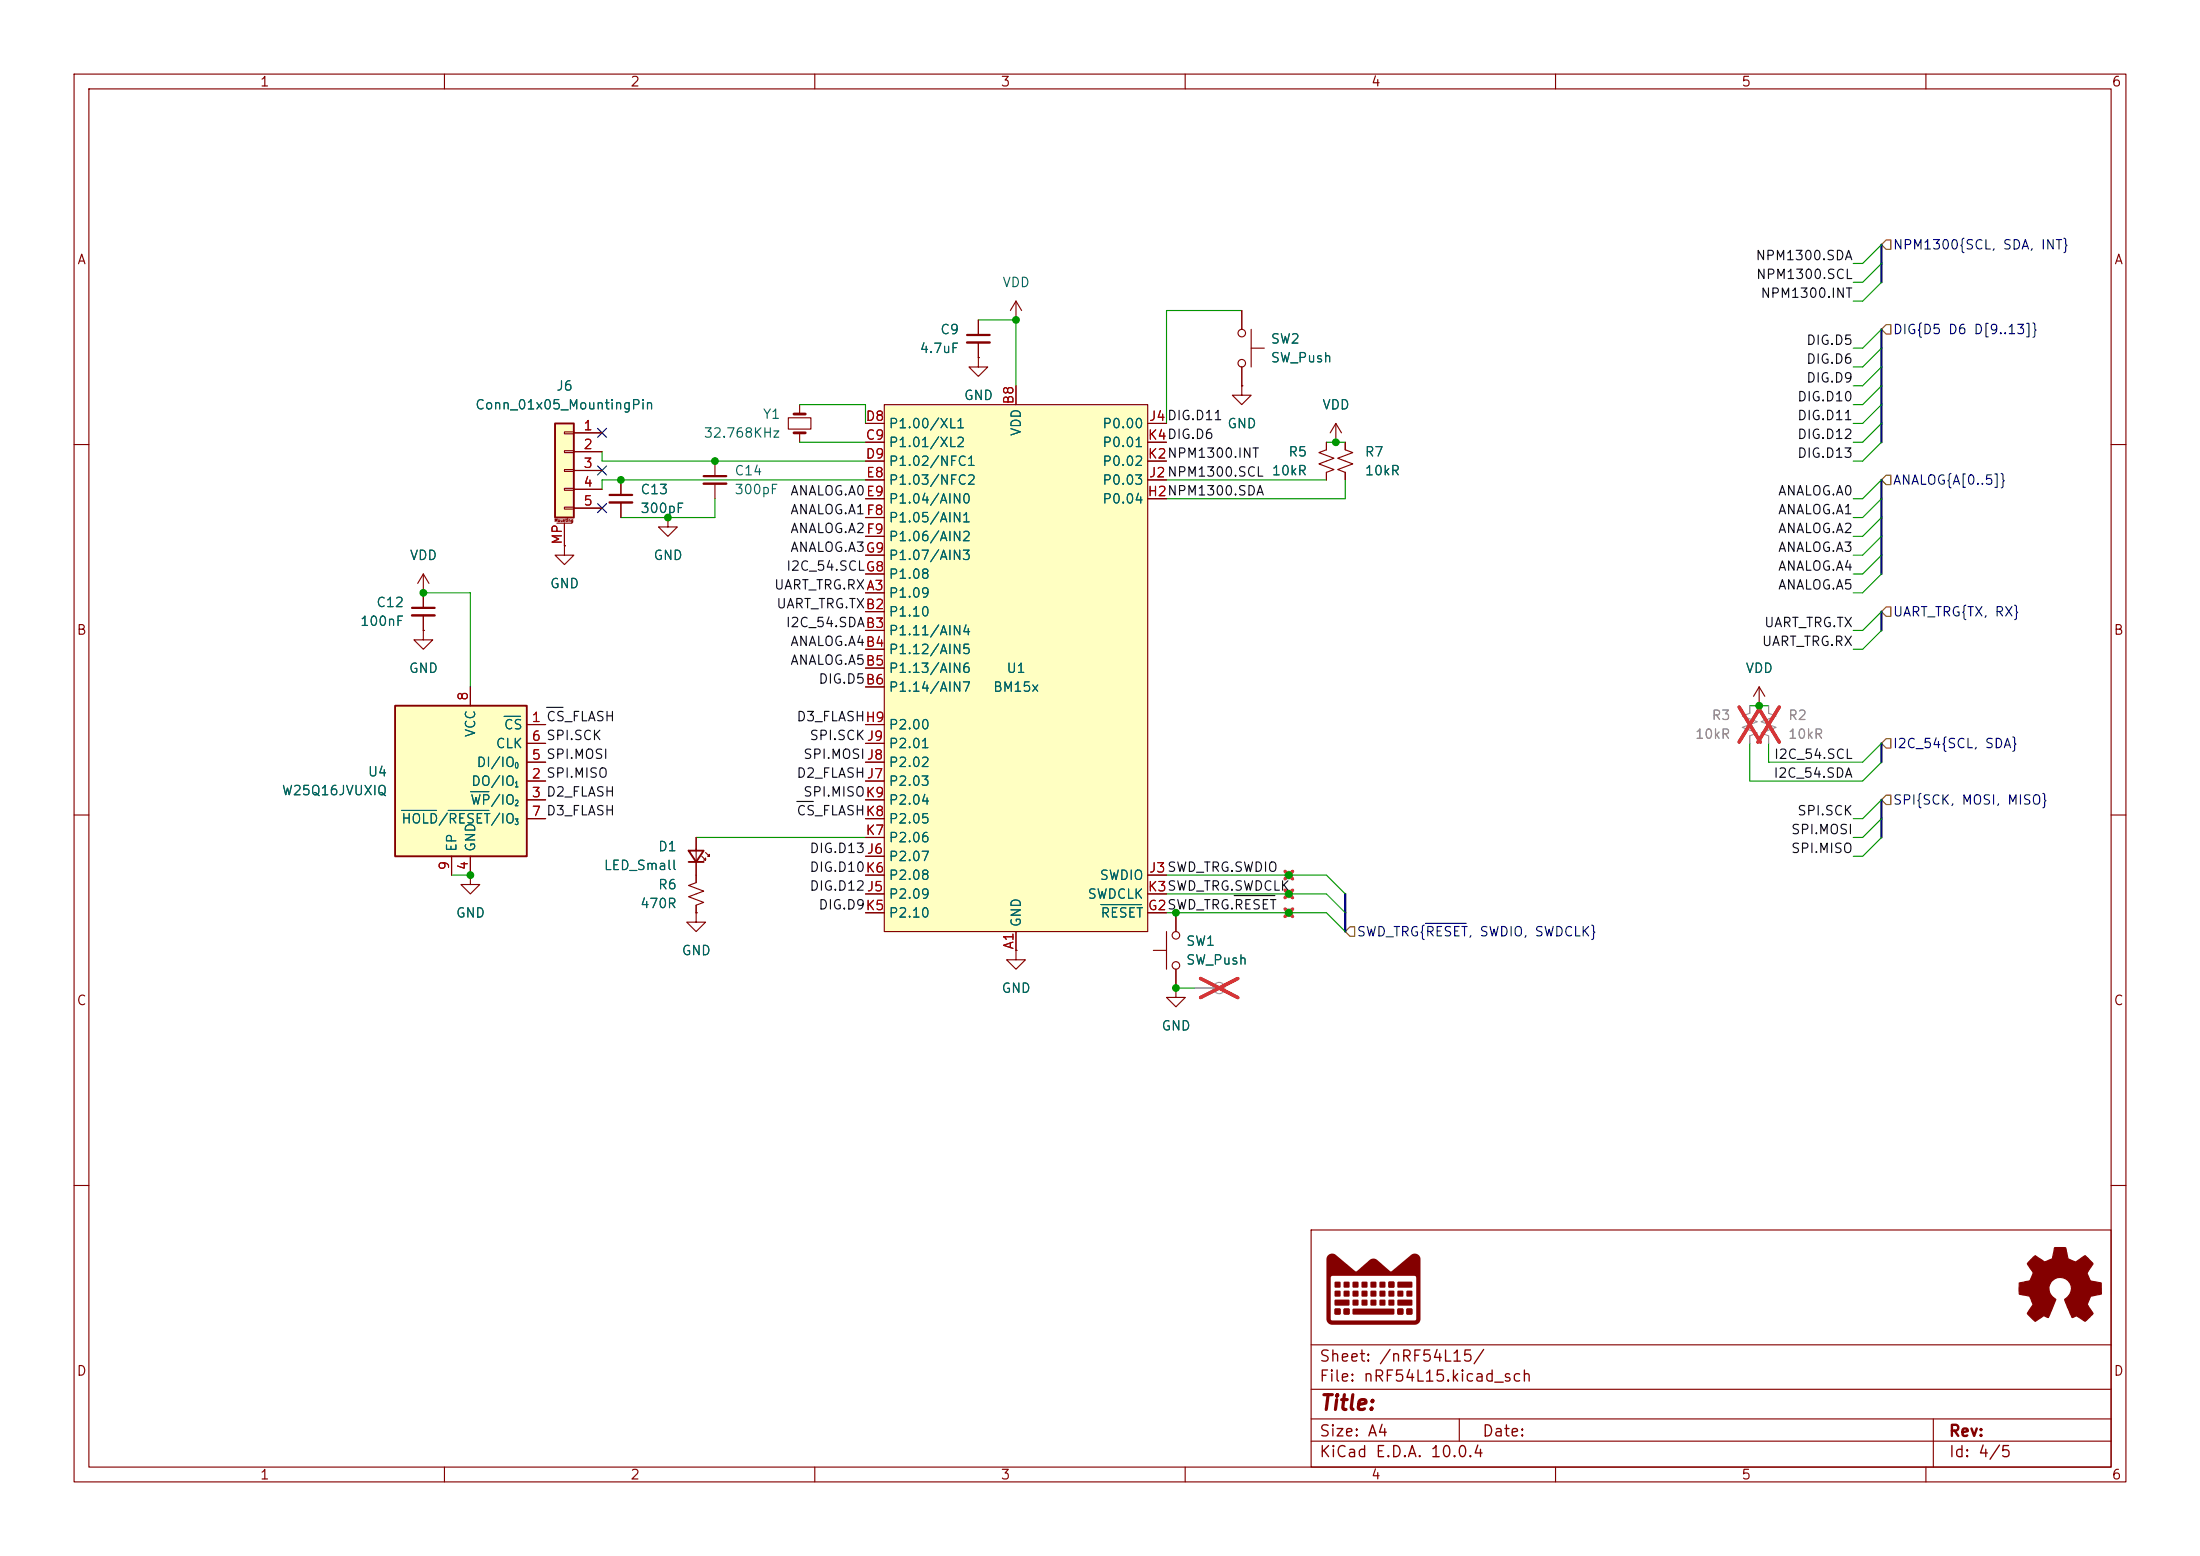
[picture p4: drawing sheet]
<svg xmlns="http://www.w3.org/2000/svg" width="297mm" height="210mm" viewBox="0 0 297 210" stroke-linecap="round" stroke-linejoin="round" font-family="sans-serif">
<g fill="none" stroke="#840000" stroke-width=".15">
<path d="M10 10h277v190h-277zM12 12h273v186h-273zM60 10v2M110 10v2M160 10v2M210 10v2M260 10v2M167.6 52.1v1.2h1.3l-1.3 1.3-1.2-1.3h1.2M167.6 52.1h.1M167.6 41.9v2.6M167.6 49.5v2.6M168.9 47h1.8"/>
<path d="M168.9 44.5v5M180.3 59.7h.1M180.3 57.2l-.7 1.2M180.3 57.2l.8 1.2M180.3 57.2v2.5M181.6 59.7v1l1 .4-2 .7 2 .8-2 .8 1 .4v1M10 60h2M285 60h2M57.1 80v2M57.1 83.1v2M10 110h2M285 110h2"/>
<path d="M94 123.2v1.3h-1.3l1.3 1.2 1.2-1.2h-1.2M94 123.2h.1M137.2 128.3v1.2h1.2l-1.2 1.3-1.3-1.3h1.3M137.2 128.3h.1M155.7 128.3h1.8M157.5 125.7v5.1M158.7 133.4v1.2h1.3l-1.3 1.3-1.2-1.3h1.2M158.7 133.4h.1M158.7 123.2v2.5M158.7 130.8v2.6M10 160h2M177 166h108v32h-108z"/>
<path d="M285 160h2M60 198v2M110 198v2M160 198v2M177 194.5h108M177 191.5h108M177 187.5h108M177 181.5h108M197 191.5v3M210 198v2M260 198v2M261 191.5v6.5"/>
<circle cx="167.6" cy="45" r=".51"/>
<circle cx="167.6" cy="49" r=".51"/>
<circle cx="158.8" cy="126.2" r=".51"/>
<circle cx="158.8" cy="130.3" r=".51"/>
</g>
<g fill="none" stroke="#9c9b98" stroke-width=".15">
<path d="M236.2 95.3v1l-1 .3 2 .8-2 .8 2 .7-1 .4v1M174 118.1h.1M161.3 133.4h2.5M174 123.2h.1M174 120.7h.1"/>
<circle cx="174" cy="118.1" r=".51"/>
<circle cx="164.6" cy="133.3" r=".76"/>
<circle cx="174" cy="120.7" r=".51"/>
<circle cx="174" cy="123.2" r=".51"/>
</g>
<path d="M234.8 95.4l2.9 4.8M237.7 95.4l-2.9 4.8M173.5 117.6l1 1M174.5 117.6l-1 1M162.1 132.1l5 2.5M167.1 132.1l-5 2.5M173.5 122.7l1 1M173.5 120.1l1 1.1M174.5 122.7l-1 1M174.5 120.1l-1 1.1" fill="none" stroke="#e12e31" stroke-width=".46"/>
<path d="M55.6 82h3.1" fill="none" stroke="#840000" stroke-width=".3"/>
<path d="M55.6 83.1h3.1" fill="none" stroke="#840000" stroke-width=".33"/>
<path d="M74.9 57.2h2.6v12.7h-2.6z" fill="#ffffc2"/>
<path d="M74.9 57.2h2.6v12.7h-2.6zM93 114.8h2l-1 1.5zM93 116.3h2" fill="none" stroke="#840000" stroke-width=".25"/>
<g fill="none" stroke="#840000" stroke-width=".15">
<path d="M76.2 58.3h1.3v.2h-1.3zM77.5 58.4h3.8M106.4 56.4h3.1v1.5h-3.1zM107.9 54.6v1.3M107.9 58.4v1.3M179.1 59.7v1l-1 .4 2 .7-2 .8 2 .8-1 .4v1M57.1 77.5l.8 1.2M57.1 77.5l-.7 1.2M57.1 77.5v2.5M75.2 70.6h2M76.2 60.8h1.3v.3h-1.3zM76.2 63.4h1.3v.2h-1.3z"/>
<path d="M76.2 65.9h1.3v.3h-1.3zM76.2 68.5h1.3v.2h-1.3zM76.2 73.7v1.2h1.3l-1.3 1.3-1.3-1.3h1.3M76.2 73.7h.1M76.2 70.6v3.1M77.5 61h3.8M77.5 63.5h3.8M77.5 66h3.8M77.5 68.6h3.8M83.8 64.8v2M83.8 67.8v2.1M90.2 69.9v1.2h1.2l-1.2 1.3-1.3-1.3h1.3"/>
<path d="M90.2 69.9h.1M57.1 80h.1M57.1 85.1v1.3h1.3l-1.3 1.2-1.2-1.2h1.2M57.1 85.1h.1M94 113v6.1l-1 .4 2 .8-2 .7 2 .8-1 .4v1M94.7 115.6l.5 .5v-.3v.3h-.2M95.2 115.1l.6 .5v-.3v.3h-.3"/>
</g>
<path d="M82.3 66.8h3" fill="none" stroke="#840000" stroke-width=".3"/>
<path d="M82.3 67.8h3" fill="none" stroke="#840000" stroke-width=".33"/>
<path d="M274.2 170l.6-.5 1.1 .8 .4-.1 .8-.3 .3-1.5h1.3h.2l.3 1.5 1 .4 1.3-.8 1 1-.7 1.4 .4 1 1.5 .3v1.5l-1.4 .2-.1 .2-.4 1 .8 1.2-.1 .1-1 .9-1.2-.7-.6 .2-1-2.4a1.54 1.54 0 0 0 .4-2.7 1.54 1.54 0 0 0-2.5 1.1 1.97 1.97 0 0 0 .9 1.6l-1 2.4-.6-.2-1.2 .7-1-1 .8-1.2-.5-1.1-1.4-.4v-1.4l1.2-.3a.83 .83 0 0 0 .5-.7l.2-.4-.8-1.3z" fill="#840000" stroke="#840000" stroke-width=".15"/>
<path d="M107.2 58.4h1.5M107.2 55.9h1.5" fill="none" stroke="#840000" stroke-width=".38"/>
<path d="M119.4 54.6h35.5v71.1h-35.5z" fill="#ffffc2"/>
<g fill="none" stroke="#840000" stroke-width=".15">
<path d="M116.8 59.7h2.6M116.8 57.2h2.6M119.4 54.6h35.5v71.1h-35.5zM137.2 52.1v2.5M154.9 59.7h2.6M154.9 57.2h2.6M116.8 62.2h2.6M116.8 64.8h2.6M116.8 67.3h2.6M116.8 69.9h2.6M116.8 72.4h2.6M116.8 77.5h2.6"/>
<path d="M116.8 74.9h2.6M154.9 62.2h2.6M154.9 64.8h2.6M154.9 67.3h2.6M116.8 80h2.6M116.8 82.6h2.6M116.8 85.1h2.6M116.8 87.6h2.6M116.8 90.2h2.6M116.8 92.7h2.6M116.8 97.8h2.6M237.5 95.3h.1"/>
<path d="M237.5 92.7l-.8 1.3M237.5 92.7l.8 1.3M237.5 92.7v2.6M63.5 118.1v1.3h-1.3l1.3 1.3 1.3-1.3h-1.3M63.5 118.1h.1M116.8 118.1h2.6M116.8 115.6h2.6M116.8 105.4h2.6M116.8 102.9h2.6M116.8 100.3h2.6M116.8 113h2.6M116.8 110.5h2.6"/>
<path d="M116.8 108h2.6M154.9 118.1h2.6M116.8 123.2h2.6M116.8 120.7h2.6M137.2 125.7v2.6M154.9 123.2h2.6M154.9 120.7h2.6"/>
</g>
<path d="M148.6 122.1h5.5" fill="none" stroke="#006464" stroke-width=".15"/>
<path d="M53.3 95.3h17.8v20.3h-17.8z" fill="#ffffc2"/>
<path d="M53.3 95.3h17.8v20.3h-17.8z" fill="none" stroke="#840000" stroke-width=".25"/>
<g fill="none" stroke="#840000" stroke-width=".15">
<path d="M132.1 48.3v1.2h1.2l-1.2 1.3-1.3-1.3h1.3M132.1 48.3h.1M132.1 43.2v2M132.1 46.2v2.1M137.2 43.2h.1M137.2 40.6l-.8 1.3M137.2 40.6l.7 1.3M137.2 40.6v2.6M96.5 62.2v2.1M96.5 65.3v2M63.5 92.7v2.6M71.1 97.8h2.6"/>
<path d="M61 115.6v2.5M63.5 115.6v2.5M71.1 105.4h2.6M71.1 108h2.6M71.1 102.9h2.6M71.1 100.3h2.6M71.1 110.5h2.6"/>
</g>
<path d="M68.1 96.7h2.2M54.2 109.4h4.7M60.5 109.4h5.5M63.5 106.8h2.5" fill="none" stroke="#006464" stroke-width=".15"/>
<path d="M130.6 45.2h3M95 64.3h3" fill="none" stroke="#840000" stroke-width=".3"/>
<path d="M130.6 46.2h3M95 65.3h3" fill="none" stroke="#840000" stroke-width=".33"/>
<g fill="#840000">
<path d="M179.3 169.4l.2-.1a.77 .77 0 0 1 .8 .1l2.7 2.2h.2l1.8-1.6 .4-.1 .5 .1 1.9 1.6 2.7-2.2a.78 .78 0 0 1 .8-.1 .78 .78 0 0 1 .5 .7v8.1l-.1 .3-.2 .2-.5 .2h-11.2l-.5-.2-.2-.5v-5.7h.6v5.6l.1 .2h11.2l.2-.2v-5.6l-.3-.2h-11l-.2 .1v.1h-.6v-2.5z"/>
<path d="M180.2 173h.7v.8h-.7z"/>
<path d="M180.2 174.2h.7v.8h-.7z"/>
<path d="M180.2 176.6h.7v.8h-.7z"/>
<path d="M180.2 176.7h.7v.7h-.7z"/>
<path d="M180.2 175.4h1.9l.1 .1v.6l-.1 .1h-1.8l-.1-.1z"/>
<path d="M181.4 173h.8v.8h-.8z"/>
<path d="M181.4 174.2h.8v.8h-.8z"/>
<path d="M181.4 176.6h.8v.8h-.8z"/>
<path d="M181.4 176.7h.8v.7h-.8z"/>
<path d="M182.6 173h.8v.8h-.8z"/>
<path d="M182.6 174.2h.8v.8h-.8z"/>
<path d="M182.6 175.4h.8v.8h-.8z"/>
<path d="M183.8 173h.8v.8h-.8z"/>
<path d="M183.8 174.2h.8v.8h-.8z"/>
<path d="M183.8 175.4h.8v.8h-.8z"/>
<path d="M185 173h.8v.8h-.8z"/>
<path d="M185 174.2h.8v.8h-.8z"/>
<path d="M185 175.4h.8v.8h-.8z"/>
<path d="M186.3 173h.7v.8h-.7z"/>
<path d="M186.3 174.2h.7v.8h-.7z"/>
<path d="M186.3 175.4h.7v.8h-.7z"/>
<path d="M182.6 176.7l5.5-.1 .1 .1v.6l-.1 .1h-5.4l-.1-.1z"/>
<path d="M187.5 173h.7v.7h-.7z"/>
<path d="M187.5 173h.7v.8h-.7z"/>
<path d="M187.5 174.2h.7v.8h-.7z"/>
<path d="M187.5 175.4h.7v.8h-.7z"/>
<path d="M188.7 174.2h.7v.8h-.7z"/>
<path d="M188.7 176.6h.7v.8h-.7z"/>
<path d="M188.7 176.7h.7v.7h-.7z"/>
<path d="M188.7 173h1.9l.1 .1v.6l-.2 .1h-1.8l-.1-.1z"/>
<path d="M189.9 174.2h.7v.8h-.7z"/>
<path d="M188.7 175.4h1.9l.1 .1v.6l-.2 .1h-1.8l-.1-.1z"/>
<path d="M189.9 176.6h.7v.8h-.7z"/>
<path d="M189.9 176.7h.7v.7h-.7z"/>
</g>
<path d="M236.2 95.3v1M236.2 99.3v1M238.8 95.3v1l1 .3-2.1 .8 2.1 .8-2.1 .7 1.1 .4v1M161.3 133.4h2.5" fill="none" stroke="#9c9b98" stroke-width=".15"/>
<path d="M234.8 95.4l2.9 4.8M237.3 95.4l2.9 4.8M237.7 95.4l-2.9 4.8M240.2 95.4l-2.9 4.8M162.1 132.1l5 2.5M167.1 132.1l-5 2.5" fill="none" stroke="#e12e31" stroke-width=".46"/>
<path d="M80.7 57.8l1.2 1.2M81.9 57.8l-1.2 1.2M80.7 62.9l1.2 1.2M80.7 68l1.2 1.2M81.9 62.9l-1.2 1.2M81.9 68l-1.2 1.2M192.5 124.6h5.4" fill="none" stroke="#000084" stroke-width=".15"/>
<path d="M254.6 32.4h.7v1.3h-.7l-.6-.7zM254.6 43.8h.7v1.3h-.7l-.6-.6zM254.6 64.1h.7v1.3h-.7l-.6-.6zM254.6 99.7h.7v1.3h-.7l-.6-.7zM254.6 81.9h.7v1.3h-.7l-.6-.6zM254.6 107.3h.7v1.3h-.7l-.6-.6zM182.2 125.1h.7v1.3h-.7l-.6-.7z" fill="none" stroke="#725600" stroke-width=".15"/>
<path d="M73.8 95.5h2.2M107.6 108.2h2.2M166.6 120.9h5.5" fill="none" stroke="#0f0f0f" stroke-width=".15"/>
<path d="M254 33v5.1M254 44.5v15.2M254 64.8v12.7M254 82.6v2.5M254 100.3v2.6M254 108v5M181.6 120.7v5" fill="none" stroke="#000084" stroke-width=".3"/>
<g fill="none" stroke="#009600" stroke-width=".15">
<path d="M254 33l-2.5 2.6h-1.3M254 35.6l-2.5 2.5h-1.3M254 38.1l-2.5 2.5h-1.3M107.9 54.6h8.9v2.6M107.9 59.7h8.9M132.1 43.2h5.1v8.9M167.6 41.9h-10.1v15.3M179.1 59.7h2.5M254 59.7l-2.5 2.5h-1.3M254 44.5l-2.5 2.5h-1.3M254 54.6l-2.5 2.6h-1.3M254 57.2l-2.5 2.5h-1.3"/>
<path d="M254 52.1l-2.5 2.5h-1.3M254 49.5l-2.5 2.6h-1.3M254 47l-2.5 2.5h-1.3M81.3 61v1.2h35.5M96.5 67.3v2.6h-12.7M116.8 64.8h-35.5v1.2M157.5 64.8h21.6M181.6 64.8v2.5h-24.1M254 77.5l-2.5 2.5h-1.3M254 67.3l-2.5 2.6h-1.3M254 74.9l-2.5 2.6h-1.3M254 72.4l-2.5 2.5h-1.3"/>
<path d="M254 69.9l-2.5 2.5h-1.3M254 64.8l-2.5 2.5h-1.3M57.1 80h6.4v12.7M236.2 95.3h2.6M254 85.1l-2.5 2.5h-1.3M254 82.6l-2.5 2.5h-1.3M61 118.1h2.5M94 113h22.8M157.5 118.1h21.6l2.5 2.6M236.2 100.3v5.1h15.3l2.5-2.5M238.8 100.3v2.6h12.7l2.5-2.6M254 110.5l-2.5 2.5h-1.3"/>
<path d="M254 113l-2.5 2.6h-1.3M254 108l-2.5 2.5h-1.3M157.5 123.2h21.6l2.5 2.5M157.5 120.7h21.6l2.5 2.5M158.7 133.4h2.6"/>
</g>
<g fill="none" stroke="#840000" stroke-width=".15">
<path d="M77.5 58.4h3.8M116.8 59.7h2.6M116.8 57.2h2.6M132.1 48.3h.1M132.1 43.2v2M132.1 46.2v2.1M137.2 52.1v2.5M154.9 59.7h2.6M154.9 57.2h2.6M167.6 52.1h.1M167.6 41.9v2.6M167.6 49.5v2.6"/>
<path d="M179.1 59.7v1M180.3 59.7h.1M181.6 59.7v1M76.2 73.7h.1M76.2 70.6v3.1M77.5 61h3.8M77.5 63.5h3.8M77.5 66h3.8M77.5 68.6h3.8M83.8 64.8v2M83.8 67.8v2.1M90.2 69.9h.1"/>
<path d="M116.8 62.2h2.6M116.8 64.8h2.6M116.8 67.3h2.6M116.8 69.9h2.6M116.8 72.4h2.6M116.8 77.5h2.6M116.8 74.9h2.6M154.9 62.2h2.6M154.9 64.8h2.6M154.9 67.3h2.6M179.1 63.8v1M181.6 63.8v1"/>
<path d="M57.1 85.1h.1M57.1 80h.1M57.1 80v2M57.1 83.1v2M63.5 92.7v2.6M71.1 97.8h2.6M116.8 80h2.6M116.8 82.6h2.6M116.8 85.1h2.6M116.8 87.6h2.6M116.8 90.2h2.6M116.8 92.7h2.6"/>
<path d="M116.8 97.8h2.6M237.5 95.3h.1M61 115.6v2.5M63.5 118.1h.1M63.5 115.6v2.5M71.1 105.4h2.6M71.1 102.9h2.6M71.1 100.3h2.6M71.1 110.5h2.6M71.1 108h2.6M94 113v1.8M94 116.3v2.8"/>
<path d="M116.8 118.1h2.6M116.8 115.6h2.6M116.8 105.4h2.6M116.8 102.9h2.6M116.8 100.3h2.6M116.8 113h2.6M116.8 110.5h2.6M116.8 108h2.6M154.9 118.1h2.6M94 123.2h.1M94 122.2v1M116.8 123.2h2.6"/>
<path d="M116.8 120.7h2.6M137.2 128.3h.1M137.2 125.7v2.6M154.9 123.2h2.6M154.9 120.7h2.6M158.7 133.4h.1M158.7 123.2v2.5M158.7 130.8v2.6"/>
</g>
<path d="M68.1 96.7h2.2M54.2 109.4h4.7M60.5 109.4h5.5M63.5 106.8h2.5M148.6 122.1h5.5" fill="none" stroke="#006464" stroke-width=".15"/>
<g fill="#009600" stroke="#009600" stroke-width=".14">
<circle cx="96.5" cy="62.2" r=".46"/>
<circle cx="137.2" cy="43.2" r=".46"/>
<circle cx="174" cy="123.2" r=".46"/>
<circle cx="174" cy="120.7" r=".46"/>
<circle cx="158.7" cy="123.2" r=".46"/>
<circle cx="158.7" cy="133.4" r=".46"/>
<circle cx="237.5" cy="95.3" r=".46"/>
<circle cx="180.3" cy="59.7" r=".46"/>
<circle cx="174" cy="118.1" r=".46"/>
<circle cx="90.2" cy="69.9" r=".46"/>
<circle cx="83.8" cy="64.8" r=".46"/>
<circle cx="63.5" cy="118.1" r=".46"/>
<circle cx="57.1" cy="80" r=".46"/>
</g>
<text font-size="2" fill="#840000" x="178" y="190.8">Title:</text>
<g font-size="1.5" fill="#840000">
<text x="178" y="184.2">Sheet: /nRF54L15/</text>
<text x="178" y="186.9">File: nRF54L15.kicad_sch</text>
<text x="178" y="197.1">KiCad E.D.A. 10.0.4</text>
<text x="178" y="194.3">Size: A4</text>
<text x="200" y="194.3">Date:</text>
<text x="263" y="194.3">Rev:</text>
<text x="263" y="197.1">Id: 4/5</text>
</g>
<g font-size="1.3" fill="#840000">
<text x="35" y="12">1</text>
<text x="85" y="12">2</text>
<text x="135" y="12">3</text>
<text x="185" y="12">4</text>
<text x="235" y="12">5</text>
<text x="285" y="12">6</text>
<text x="10.3" y="36">A</text>
<text x="285.3" y="36">A</text>
<text x="10.3" y="86">B</text>
<text x="285.3" y="86">B</text>
<text x="10.3" y="136">C</text>
<text x="285.3" y="136">C</text>
<text x="10.3" y="186">D</text>
<text x="285.3" y="186">D</text>
<text x="35" y="200">1</text>
<text x="85" y="200">2</text>
<text x="135" y="200">3</text>
<text x="185" y="200">4</text>
<text x="235" y="200">5</text>
<text x="285" y="200">6</text>
</g>
<g font-size="1.3" fill="#0f0f0f">
<text x="236.9" y="35.4">NPM1300.SDA</text>
<text x="237" y="38">NPM1300.SCL</text>
<text x="237.6" y="40.5">NPM1300.INT</text>
<text x="243.8" y="46.9">DIG.D5</text>
<text x="243.8" y="49.4">DIG.D6</text>
<text x="243.8" y="51.9">DIG.D9</text>
<text x="157.5" y="57">DIG.D11</text>
<text x="242.5" y="59.6">DIG.D12</text>
<text x="242.5" y="57">DIG.D11</text>
<text x="242.5" y="54.5">DIG.D10</text>
<text x="242.5" y="62.1">DIG.D13</text>
<text x="106.6" y="67.2">ANALOG.A0E9</text>
<text x="106.6" y="69.7">ANALOG.A1F8</text>
<text x="239.9" y="67.2">ANALOG.A0</text>
<text x="239.9" y="69.7">ANALOG.A1</text>
<text x="106.1" y="77.3">I2C_54.SCLG8</text>
<text x="106.6" y="72.3">ANALOG.A2F9</text>
<text x="106.6" y="74.8">ANALOG.A3G9</text>
<text x="239.9" y="77.3">ANALOG.A4</text>
<text x="239.9" y="74.8">ANALOG.A3</text>
<text x="239.9" y="72.3">ANALOG.A2</text>
<text x="104.4" y="79.9">UART_TRG.RXA3</text>
<text x="104.7" y="82.4">UART_TRG.TXB2</text>
<text x="239.9" y="79.9">ANALOG.A5</text>
<text x="106" y="85">I2C_54.SDAB3</text>
<text x="106.6" y="87.5">ANALOG.A4B4</text>
<text x="237.8" y="87.5">UART_TRG.RX</text>
<text x="238.1" y="85">UART_TRG.TX</text>
<text x="106.6" y="90">ANALOG.A5B5</text>
<text x="110.4" y="92.6">DIG.D5B6</text>
<text x="107.4" y="97.7">D3_FLASHH9</text>
<text x="109.2" y="100.2">SPI.SCKJ9</text>
<text x="107.4" y="105.3">D2_FLASHJ7</text>
<text x="108.4" y="107.8">SPI.MISOK9</text>
<text x="108.4" y="102.7">SPI.MOSIJ8</text>
<text x="239.3" y="105.3">I2C_54.SDA</text>
<text x="239.4" y="102.7">I2C_54.SCL</text>
<text x="107.4" y="110.4">CS_FLASHK8</text>
<text x="241.7" y="112.9">SPI.MOSI</text>
<text x="242.5" y="110.4">SPI.SCK</text>
<text x="109.2" y="115.4">DIG.D13J6</text>
<text x="109.2" y="118">DIG.D10K6</text>
<text x="241.7" y="115.4">SPI.MISO</text>
<text x="109.2" y="120.5">DIG.D12J5</text>
<text x="110.4" y="123.1">DIG.D9K5</text>
</g>
<g font-size="1.3" fill="#000084">
<text x="255.5" y="34">NPM1300{SCL, SDA, INT}</text>
<text x="255.5" y="45.4">DIG{D5 D6 D[9..13]}</text>
<text x="255.5" y="65.7">ANALOG{A[0..5]}</text>
<text x="255.5" y="83.5">UART_TRG{TX, RX}</text>
<text x="255.5" y="101.3">I2C_54{SCL, SDA}</text>
<text x="255.5" y="108.9">SPI{SCK, MOSI, MISO}</text>
<text x="183.1" y="126.7">SWD_TRG{RESET, SWDIO, SWDCLK}</text>
</g>
<g font-size="1.3" fill="#006464">
<text x="135.2" y="39.1">VDD</text>
<text x="124.1" y="48">4.7uF</text>
<text x="126.8" y="45.4">C9</text>
<text x="171.5" y="46.7">SW2</text>
<text x="75" y="53">J6</text>
<text x="171.5" y="49.2">SW_Push</text>
<text x="64.1" y="55.6">Conn_01x05_MountingPin</text>
<text x="94.9" y="59.4">32.768KHz</text>
<text x="102.9" y="56.9">Y1</text>
<text x="119.9" y="58.1">P1.00/XL1</text>
<text x="130" y="54.3">GND</text>
<text x="138.1" y="58.9" transform="rotate(-90 138.1 58.9)">VDD</text>
<text x="148.7" y="58.1">P0.00</text>
<text x="165.6" y="58.1">GND</text>
<text x="178.4" y="55.6">VDD</text>
<text x="99.1" y="64.5">C14</text>
<text x="119.9" y="60.7">P1.01/XL2</text>
<text x="119.9" y="63.2">P1.02/NFC1</text>
<text x="119.9" y="65.7">P1.03/NFC2</text>
<text x="148.7" y="65.7">P0.03</text>
<text x="148.7" y="63.2">P0.02</text>
<text x="148.7" y="60.7">P0.01</text>
<text x="171.6" y="64.5">10kR</text>
<text x="173.8" y="61.9">R5</text>
<text x="184.2" y="61.9">R7</text>
<text x="184.2" y="64.5">10kR</text>
<text x="86.4" y="69.6">300pF</text>
<text x="86.4" y="67">C13</text>
<text x="99.1" y="67">300pF</text>
<text x="119.9" y="68.3">P1.04/AIN0</text>
<text x="119.9" y="70.8">P1.05/AIN1</text>
<text x="148.7" y="68.3">P0.04</text>
<text x="55.2" y="75.9">VDD</text>
<text x="88.1" y="75.9">GND</text>
<text x="119.9" y="73.4">P1.06/AIN2</text>
<text x="119.9" y="75.9">P1.07/AIN3</text>
<text x="50.7" y="82.3">C12</text>
<text x="74.2" y="79.7">GND</text>
<text x="119.9" y="81">P1.09</text>
<text x="119.9" y="83.5">P1.10</text>
<text x="119.9" y="78.4">P1.08</text>
<text x="48.5" y="84.8">100nF</text>
<text x="119.9" y="86.1">P1.11/AIN4</text>
<text x="119.9" y="88.6">P1.12/AIN5</text>
<text x="55.1" y="91.1">GND</text>
<text x="119.9" y="91.1">P1.13/AIN6</text>
<text x="119.9" y="93.7">P1.14/AIN7</text>
<text x="134" y="93.7">BM15x</text>
<text x="135.8" y="91.1">U1</text>
<text x="235.6" y="91.1">VDD</text>
<text x="64.5" y="99.6" transform="rotate(-90 64.5 99.6)">VCC</text>
<text x="66.8" y="101.3">CLK</text>
<text x="67.9" y="98.8">CS</text>
<text x="119.9" y="98.8">P2.00</text>
<text x="119.9" y="101.3">P2.01</text>
<text x="38" y="107.7">W25Q16JVUXIQ</text>
<text x="49.6" y="105.1">U4</text>
<text x="63.5" y="106.4">DO/IO</text>
<text x="64.2" y="103.8">DI/IO</text>
<text x="119.9" y="106.4">P2.03</text>
<text x="119.9" y="103.8">P2.02</text>
<text x="54.1" y="111.5">HOLD/RESET/IO</text>
<text x="63.4" y="108.9">WP/IO</text>
<text x="119.9" y="111.5">P2.05</text>
<text x="119.9" y="108.9">P2.04</text>
<text x="61.9" y="115.1" transform="rotate(-90 61.9 115.1)">EP</text>
<text x="64.5" y="115.1" transform="rotate(-90 64.5 115.1)">GND</text>
<text x="81.4" y="117.7">LED_Small</text>
<text x="88.7" y="115.2">D1</text>
<text x="119.9" y="116.5">P2.07</text>
<text x="119.9" y="119.1">P2.08</text>
<text x="119.9" y="114">P2.06</text>
<text x="148.4" y="119.1">SWDIO</text>
<text x="61.5" y="124.2">GND</text>
<text x="86.3" y="122.9">470R</text>
<text x="88.7" y="120.4">R6</text>
<text x="119.9" y="121.6">P2.09</text>
<text x="119.9" y="124.2">P2.10</text>
<text x="138.1" y="125.2" transform="rotate(-90 138.1 125.2)">GND</text>
<text x="146.7" y="121.6">SWDCLK</text>
<text x="148.5" y="124.2">RESET</text>
<text x="91.9" y="129.2">GND</text>
<text x="160" y="128">SW1</text>
<text x="160" y="130.5">SW_Push</text>
<text x="135.1" y="134.3">GND</text>
<text x="156.7" y="139.4">GND</text>
</g>
<g font-size="1.3" fill="#a90000">
<text x="78.7" y="58.4">1</text>
<text x="116.8" y="59.7">C9</text>
<text x="116.8" y="57.1">D8</text>
<text x="137.1" y="54.7" transform="rotate(-90 137.1 54.7)">B8</text>
<text x="154.9" y="59.7">K4DIG.D6</text>
<text x="154.9" y="59.7">K4</text>
<text x="155" y="57.1">J4</text>
<text x="78.7" y="60.9">2</text>
<text x="78.7" y="63.5">3</text>
<text x="116.8" y="62.2">D9</text>
<text x="116.8" y="64.7">E8</text>
<text x="154.9" y="62.2">K2NPM1300.INT</text>
<text x="154.9" y="62.2">K2</text>
<text x="155" y="64.7">J2NPM1300.SCL</text>
<text x="155" y="64.7">J2</text>
<text x="78.7" y="66">4</text>
<text x="78.7" y="68.6">5</text>
<text x="116.8" y="67.3">E9</text>
<text x="116.9" y="69.8">F8</text>
<text x="154.8" y="67.3">H2NPM1300.SDA</text>
<text x="154.8" y="67.3">H2</text>
<text x="76.2" y="73.6" transform="rotate(-90 76.2 73.6)">MP</text>
<text x="116.8" y="77.4">G8</text>
<text x="116.8" y="74.9">G9</text>
<text x="116.9" y="72.4">F9</text>
<text x="116.8" y="82.5">B2</text>
<text x="116.9" y="80">A3</text>
<text x="116.8" y="85.1">B3</text>
<text x="116.8" y="87.6">B4</text>
<text x="63.5" y="94.7" transform="rotate(-90 63.5 94.7)">8</text>
<text x="116.8" y="90.1">B5</text>
<text x="116.8" y="92.7">B6</text>
<text x="71.7" y="97.8">1 CS_FLASH</text>
<text x="71.7" y="100.3">6 SPI.SCK</text>
<text x="71.7" y="97.8">1</text>
<text x="71.7" y="100.3">6</text>
<text x="116.7" y="97.8">H9</text>
<text x="116.9" y="100.3">J9</text>
<text x="71.7" y="105.4">2 SPI.MISO</text>
<text x="71.7" y="107.9">3 D2_FLASH</text>
<text x="71.7" y="102.8">5 SPI.MOSI</text>
<text x="71.7" y="105.4">2</text>
<text x="71.7" y="107.9">3</text>
<text x="71.7" y="102.8">5</text>
<text x="116.8" y="107.9">K9</text>
<text x="116.9" y="105.4">J7</text>
<text x="116.9" y="102.8">J8</text>
<text x="71.7" y="110.5">7 D3_FLASH</text>
<text x="71.7" y="110.5">7</text>
<text x="116.8" y="113">K7</text>
<text x="116.8" y="110.5">K8</text>
<text x="60.9" y="117.5" transform="rotate(-90 60.9 117.5)">9</text>
<text x="63.5" y="117.5" transform="rotate(-90 63.5 117.5)">4</text>
<text x="116.8" y="118.1">K6</text>
<text x="116.9" y="115.5">J6</text>
<text x="155" y="118.1">J3SWD_TRG.SWDIO</text>
<text x="155" y="118.1">J3</text>
<text x="116.8" y="123.2">K5</text>
<text x="116.9" y="120.6">J5</text>
<text x="154.9" y="123.2">G2SWD_TRG.RESET</text>
<text x="154.9" y="120.6">K3SWD_TRG.SWDCLK</text>
<text x="154.9" y="123.2">G2</text>
<text x="154.9" y="120.6">K3</text>
<text x="137.1" y="128.3" transform="rotate(-90 137.1 128.3)">A1</text>
</g>
<g font-size="1.3" fill="#939391">
<text x="228.7" y="100">10kR</text>
<text x="231" y="97.5">R3</text>
<text x="241.3" y="97.5">R2</text>
<text x="241.3" y="100">10kR</text>
</g>
<g font-size=".8" fill="#006464">
<text x="69.4" y="106.4">1</text>
<text x="69.4" y="103.9">0</text>
<text x="69.4" y="109">2</text>
<text x="69.4" y="111.5">3</text>
</g>
<text font-size=".4" fill="#840000" x="74.8" y="70.5">Mounting</text>
</svg>
